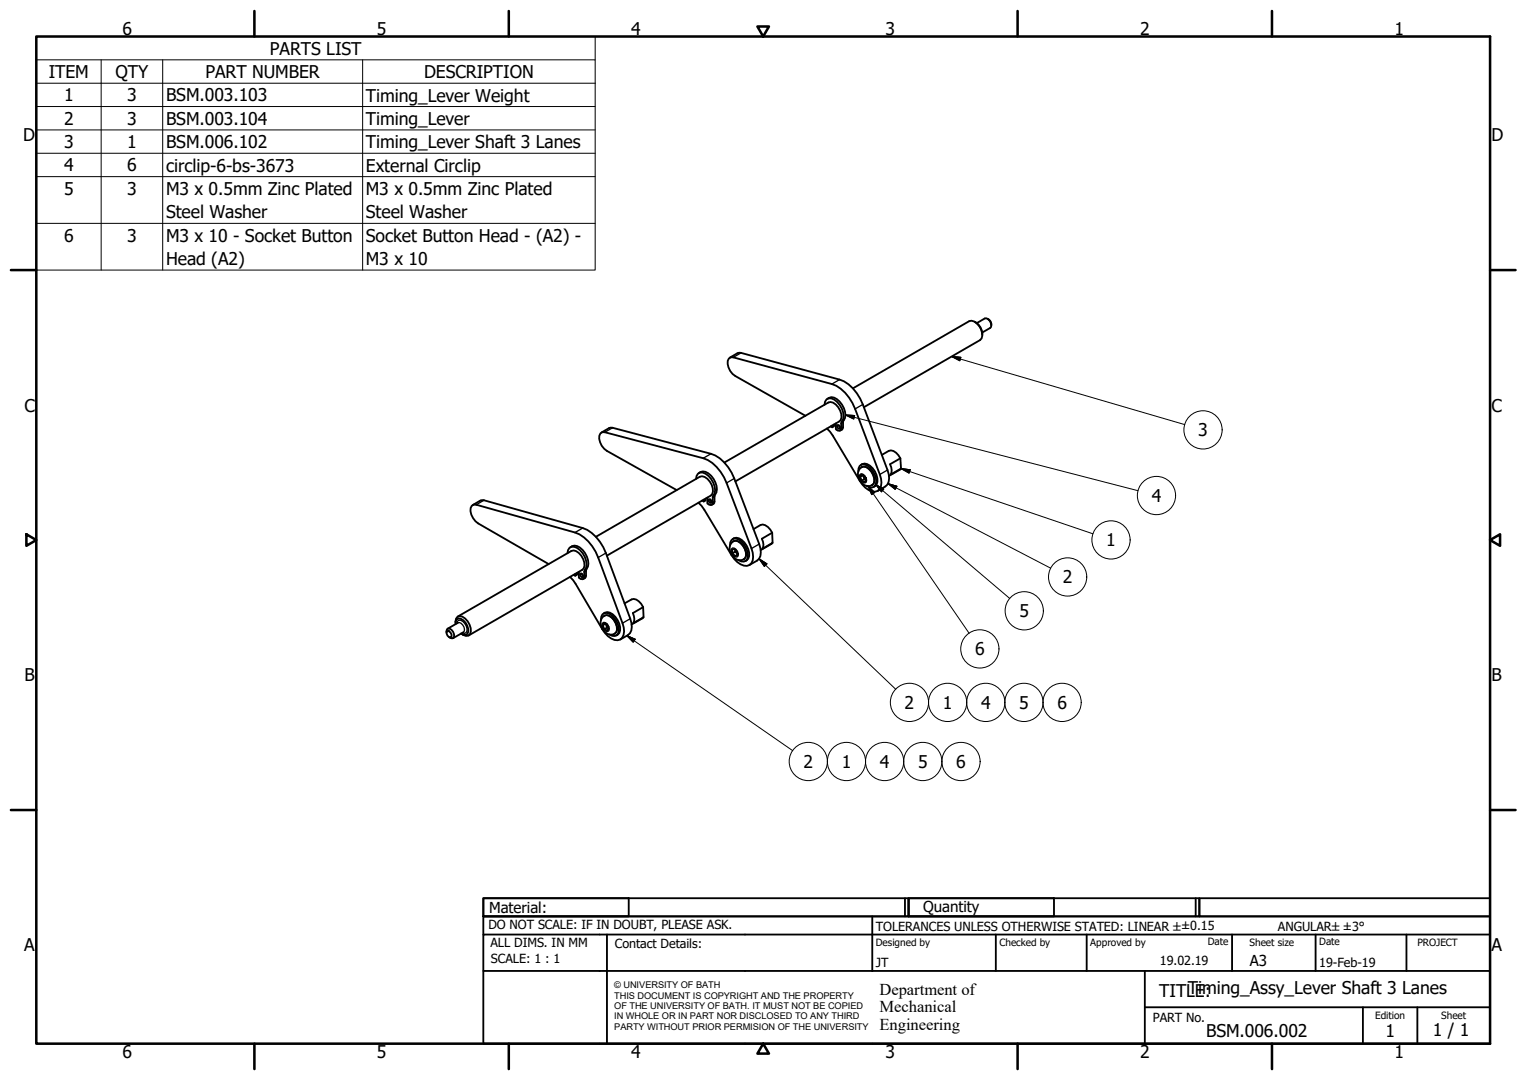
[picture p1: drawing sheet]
<svg xmlns="http://www.w3.org/2000/svg" width="420mm" height="297mm" viewBox="0 0 420 297" stroke-linecap="round" stroke-linejoin="round" font-family="sans-serif">
<!-- layer: Visible (ISO) -->
<g fill="none" stroke="#000" stroke-width=".51">
<path d="M200.8 98.4l2.1-1.3h1l27.1 7.3a11.1 11.1 0 0 1 6.4 6.8l6.8 18.1a3.9 3.9 0 0 1-.6 4.5l-2.1 1.2M268.2 88.5a4 4 0 0 1 2.1 3.7M268.8 88.9l2.2-1.3a1.73 1.73 0 0 1 1.5 2.6l-2.2 1.2M271.7 87.7a1.69 1.69 0 0 1 1.1 1.8M165.5 119l2.1-1.3h1l27 7.1a11.1 11.1 0 0 1 6.4 6.8l6.9 18a4 4 0 0 1-.6 4.6l-2.1 1.2M221.6 114.3l-19.3-10.9a3.9 3.9 0 0 1-1.7-4.8l.5-.3h.7l27.1 7.3a11.1 11.1 0 0 1 6.4 6.9l6.8 18a3.9 3.9 0 0 1-.6 4.5 3.1 3.1 0 0 1-3.4-.8l-1.5-2-7.5-12.4-1.6-1.9M226.9 111.3a1.6 1.6 0 0 1 .8-1.6 1.6 1.6 0 0 1 1.8 .2 5.4 5.4 0 0 1 2.5 5.4 2.69 2.69 0 0 0-.5 2.5l-.2 .5-.3 .2-1-.4v-1.7M227.6 109.7a1.96 1.96 0 0 1 2.7 .1 5.4 5.4 0 0 1 2.2 5.2 2.7 2.7 0 0 0-.5 2.5l-.3 .7-.5 .2M229 117v.5M229.5 116.7v.5l-.5 .3-.4-.2M230.4 116.9l.6 .3v.7l-.6-.3zM230.8 117l.3 .6"/>
<path d="M234.7 106.8l32-18.5a2.41 2.41 0 0 1 2.7 1.3 3.7 3.7 0 0 1 .7 3.5l-.4 .4-32 18.5M130.1 138.9l2.1-1.2 1-.1 27.1 7.6a11.2 11.2 0 0 1 6.4 6.9l6.7 18.1a3.9 3.9 0 0 1-.6 4.5l-2.1 1.2M186.2 134.8l-19.2-10.8a4 4 0 0 1-1.8-4.8l.5-.3h.7l27.1 7.1a11.1 11.1 0 0 1 6.4 6.8l6.9 18.1a4 4 0 0 1-.6 4.5 3.1 3.1 0 0 1-3.4-.8l-1.5-2-7.5-12.4-1.6-1.9M191.5 131.7a1.59 1.59 0 0 1 .8-1.6 1.59 1.59 0 0 1 1.9 .2 4.8 4.8 0 0 1 1.9 6.6v1.3l-.1 .5-.4 .2-1-.4v-1.7M192.3 130.1a2 2 0 0 1 2.6 .1 4.8 4.8 0 0 1 1.7 6.4l-.1 1.7-.7 .6M193.6 137.4v.5M194.1 137.1v.6l-.5 .2-.4-.2M195.1 137.3l.6 .4v.6l-.6-.3zM195.5 137.4l.3 .6M199.3 127.2l28.6-16.5a2.34 2.34 0 0 1 2.7 1.3 3.6 3.6 0 0 1 .8 3.5l-.5 .4-28.6 16.5M236.2 129.7v-.9a1.45 1.45 0 0 1 2.4-.8 5.1 5.1 0 0 1 2.4 5.2l-.4 .6-.6 .3-1.5-.4M236.6 128.9a1.62 1.62 0 0 1 2.6 .1 4 4 0 0 1 1.3 3.9 2.32 2.32 0 0 1-4-.8 2.76 2.76 0 0 1 .1-3.2z"/>
<path d="M236.9 127.9a1.9 1.9 0 0 1 2.5 .2 4.8 4.8 0 0 1 1.8 5.2l-.8 .6M237 130.5l.8 .4 .5 1.1-.4 .6-.8-.4-.4-1zM237.4 130.7l.4 1.1M237.4 130.7l-.7 .5M237.4 130.7h.1M237.8 131.8l-.7 .4M237.8 131.8l.5 .1M242.6 125.1l2-1.1a2.34 2.34 0 0 1 2.6 1.2l.5 .9M244.9 127.7l2.8-1.6 .2 2.8-2.8 1.6a3.1 3.1 0 0 0-.2-2.8zM247.9 128.9l-3.3 2M151 155.1l-19.4-11.1a3.9 3.9 0 0 1-1.8-4.9l.5-.3h.7l27.2 7.7a11.2 11.2 0 0 1 6.4 6.8l6.7 18.1a3.8 3.8 0 0 1-.6 4.5 3.1 3.1 0 0 1-3.4-.9l-1.6-2-7.3-12.4-1.6-1.9M156.1 152.2a1.61 1.61 0 0 1 .9-1.7 1.61 1.61 0 0 1 1.8 .2 5.4 5.4 0 0 1 2.5 5.4 2.78 2.78 0 0 0-.5 2.5l-.2 .5-.3 .2-1-.4v-1.6"/>
<path d="M156.9 150.5a1.96 1.96 0 0 1 2.7 .1 4.8 4.8 0 0 1 1.6 6.4v1.7l-.7 .6M158.3 157.8v.6M158.8 157.6v.5l-.5 .3-.4-.3M159.7 157.7l.6 .4v.7l-.6-.4zM160.1 157.8l.3 .6M164 147.6l28.6-16.5a2.39 2.39 0 0 1 2.7 1.3 3.7 3.7 0 0 1 .7 3.5l-.4 .4-28.6 16.5M200.9 150.1a1.54 1.54 0 0 1 .6-1.7 1.54 1.54 0 0 1 1.8 0 5.1 5.1 0 0 1 2.4 5.2 1.52 1.52 0 0 1-2.5 .5M201.3 149.3a1.64 1.64 0 0 1 2.6 0 4.1 4.1 0 0 1 1.3 4 2.33 2.33 0 0 1-4-.8 2.72 2.72 0 0 1 .1-3.2zM201.4 151.2l.7-.2 .7 .8 .1 .9-.6 .3-.8-.8zM201.6 148.3a1.87 1.87 0 0 1 2.5 .2 4.7 4.7 0 0 1 1.8 5.2l-.8 .6M202.3 151.8l.6 .5M202.3 151.2v.6"/>
<path d="M202.3 151.8l-.8 .4M202.9 152.6l-.6 .4M207.3 145.5l2-1.1a2.36 2.36 0 0 1 2.6 1.3l.6 .8M209.6 148.2l2.9-1.7 .1 2.8-2.8 1.6a2.87 2.87 0 0 0-.2-2.7zM212.6 149.3l-3.3 2M122.9 174l.1-.9 .3-.2a1.86 1.86 0 0 1 1.5 2.5l-.4 .2-.8-.4M122.9 173.8l.2-.3a1.14 1.14 0 0 1 .9 1.8 1.31 1.31 0 0 1-1.1-1.5zM125.3 171.4a1.43 1.43 0 0 1 .4-1.5 1.43 1.43 0 0 1 1.5-.3 4.1 4.1 0 0 1 2.1 4.8 1.49 1.49 0 0 1-2.2 0M125.3 171.7l.1-.8 .3-.5a1.75 1.75 0 0 1 2.4 .9 2.84 2.84 0 0 1 .5 3l-.5 .3h-.6l-.6-.3M126 169.6l31.2-18.1a2.37 2.37 0 0 1 2.7 1.3 3.7 3.7 0 0 1 .7 3.5l-.4 .4-31.3 18.1M126 171.3l-2.8 1.6M127.5 173.9l-2.8 1.6"/>
<path d="M165.4 170.5v-.9a1.44 1.44 0 0 1 2.4-.7 5.1 5.1 0 0 1 2.4 5.2l-.4 .5-.6 .3h-.7l-.8-.4M165.8 169.8a1.62 1.62 0 0 1 2.6 0 4 4 0 0 1 1.3 4 2.32 2.32 0 0 1-4-.8 2.76 2.76 0 0 1 .1-3.2zM165.8 172l.8-.4 .4 1M166.1 168.7a1.86 1.86 0 0 1 2.5 .2 4.8 4.8 0 0 1 1.8 5.2l-.8 .7M166.2 171.4l.8 .4 .5 1.1-.4 .6-.8-.5-.5-1zM167 172.6l-.7 .4M167 172.6l.4 .2M171.9 166l1.9-1.1a2.3 2.3 0 0 1 2.6 1.2l.6 .9M174.1 168.6l2.9-1.6 .1 2.8-2.9 1.6a2.94 2.94 0 0 0-.1-2.8zM177.1 169.8l-3.3 2"/>
</g>
<!-- layer: Visible Narrow (ISO) -->
<g fill="none" stroke="#000" stroke-width=".36">
<path d="M203.9 97.1l-2.1 1.2M168.6 117.7l-2.2 1.2M231 104.4l-2.1 1.2M232 117.5l-.5 .3M232 116.2l-.5 .2M232.1 115.6l-.5 .3M237.4 111.2l-2.1 1.3M133.2 137.6l-2.2 1.2M195.6 124.8l-2.1 1.2M196.6 137.9l-.5 .3M196.6 136.6l-.5 .3M196.8 136l-.5 .3"/>
<path d="M202 131.6l-2.1 1.2M236.6 130.5l.3-.2a1.76 1.76 0 0 1 1.5 2.3l-.4 .2a1.76 1.76 0 0 1-1.4-2.3zM237.1 128.5a2.24 2.24 0 0 1 2.5 1.2 3.6 3.6 0 0 1 .7 3.3l-.4 .4M244.2 129.3l-2.1 1.2M160.3 145.2l-2.1 1.3M161.2 158.3l-.4 .3M161.2 157l-.4 .3M161.4 156.4l-.5 .3M166.7 152.1l-2.1 1.2M201.3 151l.2-.3a1.73 1.73 0 0 1 1.6 2.2l-.3 .3a1.73 1.73 0 0 1-1.5-2.2zM201.8 148.9a2.29 2.29 0 0 1 2.5 1.2 2.9 2.9 0 0 1 .3 3.7M208.9 149.6l-2.1 1.3"/>
<path d="M125.7 171.5l.2-.6 .3-.3a2.44 2.44 0 0 1 2 3.4l-.4 .2-.6-.1M126 171.3a1.73 1.73 0 0 1 1.5 2.6M165.8 171.4l.3-.2a1.75 1.75 0 0 1 1.4 2.3l-.3 .2a1.81 1.81 0 0 1-1.4-2.3zM166.3 169.4a2.24 2.24 0 0 1 2.5 1.2 3.6 3.6 0 0 1 .7 3.3l-.4 .4M173.4 170.2l-2.1 1.2"/>
</g>
<!-- layer: Visible (ISO) -->
<circle cx="166.6" cy="171.6" r=".25" fill="#000"/>
<!-- layer: Symbol (ISO) -->
<g fill="none" stroke="#000" stroke-width=".28">
<path d="M10 16.5v-6.5h153.8v6.5M10 16.5h153.8v6.4M10 16.5v57.8h153.8v-51.4M27.8 16.5v57.8M44.8 16.5v57.8M99.8 16.5v57.8M10 22.9h153.8M10 29.3h153.8M10 35.7h153.8M10 42.1h153.8M10 48.6h153.8M10 61.4h153.8"/>
<path d="M261.8 98.1l2.6 .2-.3 .9zM261.8 98.1l64.2 18.7M232.6 114.1l2.6 .2-.3 1zM232.6 114.1l80.5 20.9M238.8 133.7l1.9 1.8-.9 .5zM238.8 133.7l27.9 40.5M240.9 133.3l2.3 1.2-.7 .8zM240.9 133.3l36.9 31.3M244.3 133l2.5 .7-.5 .9zM244.3 133l44.8 23.3M247.9 128.9l2.5 .3-.3 .9zM247.9 128.9l52.8 17.9"/>
<path d="M208.9 153.7l2.1 1.4-.7 .7zM208.9 153.7l37.6 35.9M172.4 174.8l2.4 1-.6 .8zM172.4 174.8l45.7 31.7"/>
<circle cx="331" cy="118.2" r="5.3"/>
<circle cx="318.2" cy="136.3" r="5.3"/>
<circle cx="293.8" cy="158.7" r="5.3"/>
<circle cx="305.7" cy="148.5" r="5.3"/>
<circle cx="269.6" cy="178.5" r="5.3"/>
<circle cx="281.8" cy="168" r="5.3"/>
<circle cx="250.2" cy="193.2" r="5.3"/>
<circle cx="260.7" cy="193.2" r="5.3"/>
<circle cx="271.2" cy="193.2" r="5.3"/>
<circle cx="281.7" cy="193.2" r="5.3"/>
<circle cx="292.2" cy="193.2" r="5.3"/>
<circle cx="222.4" cy="209.4" r="5.3"/>
<circle cx="232.9" cy="209.4" r="5.3"/>
<circle cx="243.4" cy="209.4" r="5.3"/>
<circle cx="253.9" cy="209.4" r="5.3"/>
<circle cx="264.4" cy="209.4" r="5.3"/>
</g>
<!-- layer: Border (ISO) -->
<g fill="none" stroke="#000" stroke-width=".7">
<path d="M10 10h400v277h-400zM70 3v7M140 3v7M208.4 7.3h3.2l-1.6 2.7zM280 3v7M350 3v7M3 74.3h7M410 74.3h7M7.3 146.9l2.7 1.6-2.7 1.6zM410 148.5l2.7-1.6v3.2zM3 222.8h7M410 222.8h7"/>
<path d="M70 287v7M140 287v7M210 287l1.6 2.8h-3.2zM280 287v7M350 287v7"/>
</g>
<!-- layer: Title (ISO) -->
<g fill="none" stroke="#000" stroke-width=".51">
<path d="M133 247h40v5h-40zM133 247h117v5h-117zM133 257v-5h277v5M133 257h277v30h-277zM167 257v30M240 252v15M249 247v5M250 247h40v5h-40zM250 247h80v5h-80zM274 257v10M299 257v10M329 247v5"/>
<path d="M330 247h80v5h-80zM339 257v10M362 257v10M387 257v10M133 267h277M315 277h95M315 267v20M375 277v10M390 277v10"/>
</g>
<!-- layer: Symbol (ISO) -->
<g fill="#000" stroke="#000" stroke-width=".28">
<path d="M261.8 98.1l2.6 .2zM261.8 98.1l2.6 .2-.3 .9zM232.6 114.1l2.6 .2zM232.6 114.1l2.6 .2-.3 1zM238.8 133.7l1.9 1.8zM238.8 133.7l1.9 1.8-.9 .5zM240.9 133.3l2.3 1.2zM240.9 133.3l2.3 1.2-.7 .8zM244.3 133l2.5 .7zM244.3 133l2.5 .7-.5 .9zM247.9 128.9l2.5 .3zM247.9 128.9l2.5 .3-.3 .9z"/>
<path d="M208.9 153.7l2.1 1.4zM208.9 153.7l2.1 1.4-.7 .7zM172.4 174.8l2.4 1zM172.4 174.8l2.4 1-.6 .8z"/>
</g>
<g font-size="4.8">
<text x="33.7" y="9.6">6</text>
<text x="103.7" y="9.6">5</text>
<text x="173.7" y="9.6">4</text>
<text x="243.7" y="9.6">3</text>
<text x="313.7" y="9.6">2</text>
<text x="383.7" y="9.6">1</text>
<text x="74.3" y="15">PARTS LIST</text>
<text x="13.4" y="21.4">ITEM</text>
<text x="31.8" y="21.5">QTY</text>
<text x="56.6" y="21.4">PART NUMBER</text>
<text x="116.7" y="21.5">DESCRIPTION</text>
<text x="17.6" y="27.9">1</text>
<text x="35" y="27.9">3</text>
<text x="45.7" y="27.9">BSM.003.103</text>
<text x="100.7" y="27.9">Timing_Lever Weight</text>
<text x="17.6" y="34.3">2</text>
<text x="35" y="34.3">3</text>
<text x="45.7" y="34.3">BSM.003.104</text>
<text x="100.7" y="34.3">Timing_Lever</text>
<text x="6.3" y="38.9">D</text>
<text x="17.6" y="40.7">3</text>
<text x="35" y="40.7">1</text>
<text x="45.7" y="40.7">BSM.006.102</text>
<text x="100.7" y="40.8">Timing_Lever Shaft 3 Lanes</text>
<text x="410.4" y="38.9">D</text>
<text x="17.6" y="47.1">4</text>
<text x="35" y="47.1">6</text>
<text x="45.7" y="47.2">circlip-6-bs-3673</text>
<text x="100.7" y="47.2">External Circlip</text>
<text x="17.6" y="53.5">5</text>
<text x="35" y="53.6">3</text>
<text x="45.7" y="53.6">M3 x 0.5mm Zinc Plated</text>
<text x="100.7" y="53.6">M3 x 0.5mm Zinc Plated</text>
<text x="45.7" y="60">Steel Washer</text>
<text x="100.7" y="60">Steel Washer</text>
<text x="17.6" y="66.4">6</text>
<text x="35" y="66.4">3</text>
<text x="45.7" y="66.5">M3 x 10 - Socket Button</text>
<text x="100.7" y="66.5">Socket Button Head - (A2) -</text>
<text x="45.7" y="72.9">Head (A2)</text>
<text x="100.7" y="72.9">M3 x 10</text>
<text x="6.7" y="113.2">C</text>
<text x="410.4" y="113.2">C</text>
<text x="329.7" y="120">3</text>
<text x="316.9" y="138">4</text>
<text x="304.4" y="150.3">1</text>
<text x="292.5" y="160.5">2</text>
<text x="280.5" y="169.8">5</text>
<text x="268.3" y="180.3">6</text>
<text x="6.8" y="187.4">B</text>
<text x="410.4" y="187.4">B</text>
<text x="248.9" y="195">2</text>
<text x="259.4" y="194.9">1</text>
<text x="269.9" y="194.9">4</text>
<text x="280.4" y="194.9">5</text>
<text x="290.9" y="195">6</text>
<text x="221.1" y="211.2">2</text>
<text x="231.6" y="211.2">1</text>
<text x="242.1" y="211.2">4</text>
<text x="252.6" y="211.2">5</text>
<text x="263.1" y="211.2">6</text>
<text x="6.7" y="261.7">A</text>
<text x="410.4" y="261.7">A</text>
<text x="319" y="274.2">TITLTEiming_Assy_Lever Shaft 3 Lanes</text>
<text x="331.5" y="274.2">:</text>
<text x="331.9" y="285.3">BSM.006.002</text>
<text x="381.2" y="285.3">1</text>
<text x="394.2" y="285">1 / 1</text>
<text x="33.7" y="291">6</text>
<text x="103.7" y="290.9">5</text>
<text x="173.7" y="290.9">4</text>
<text x="243.7" y="291">3</text>
<text x="313.7" y="291">2</text>
<text x="383.7" y="290.9">1</text>
</g>
<g font-size="4.6">
<text x="242" y="273.7">Department of</text>
<text x="242" y="278.4">Mechanical</text>
<text x="242" y="283.2">Engineering</text>
</g>
<g font-size="4.1">
<text x="134.6" y="251.1">Material:</text>
<text x="254" y="250.8">Quantity</text>
<text x="343.9" y="265.6">A3</text>
</g>
<g font-size="3.5">
<text x="134.4" y="255.6">DO NOT SCALE: IF IN DOUBT, PLEASE ASK.</text>
<text x="241" y="256">TOLERANCES UNLESS OTHERWISE STATED: LINEAR ±±0.15</text>
<text x="351.6" y="256">ANGULAR±±3°</text>
<text x="134.9" y="260.6">ALL DIMS. IN MM</text>
<text x="169.2" y="260.6">Contact Details:</text>
<text x="135.1" y="264.8">SCALE: 1 : 1</text>
<text x="241" y="266">JT</text>
<text x="319.2" y="265.5">19.02.19</text>
<text x="363" y="266">19-Feb-19</text>
<text x="317.2" y="281.2">PART No.</text>
</g>
<g font-size="2.8">
<text x="241" y="260.1">Designed by</text>
<text x="275" y="260.1">Checked by</text>
<text x="300" y="260.1">Approved by</text>
<text x="332.3" y="260">Date</text>
<text x="343.8" y="260.1">Sheet size</text>
<text x="363" y="260">Date</text>
<text x="390" y="260.1">PROJECT</text>
<text x="378.4" y="280.1">Edition</text>
<text x="396.6" y="280.1">Sheet</text>
</g>
<g font-size="2.5">
<text x="169" y="271.9">© UNIVERSITY OF BATH</text>
<text x="169" y="274.7">THIS DOCUMENT IS COPYRIGHT AND THE PROPERTY</text>
<text x="169" y="277.5">OF THE UNIVERSITY OF BATH. IT MUST NOT BE COPIED</text>
<text x="169" y="280.4">IN WHOLE OR IN PART NOR DISCLOSED TO ANY THIRD</text>
<text x="169" y="283.2">PARTY WITHOUT PRIOR PERMISION OF THE UNIVERSITY</text>
</g>
</svg>
